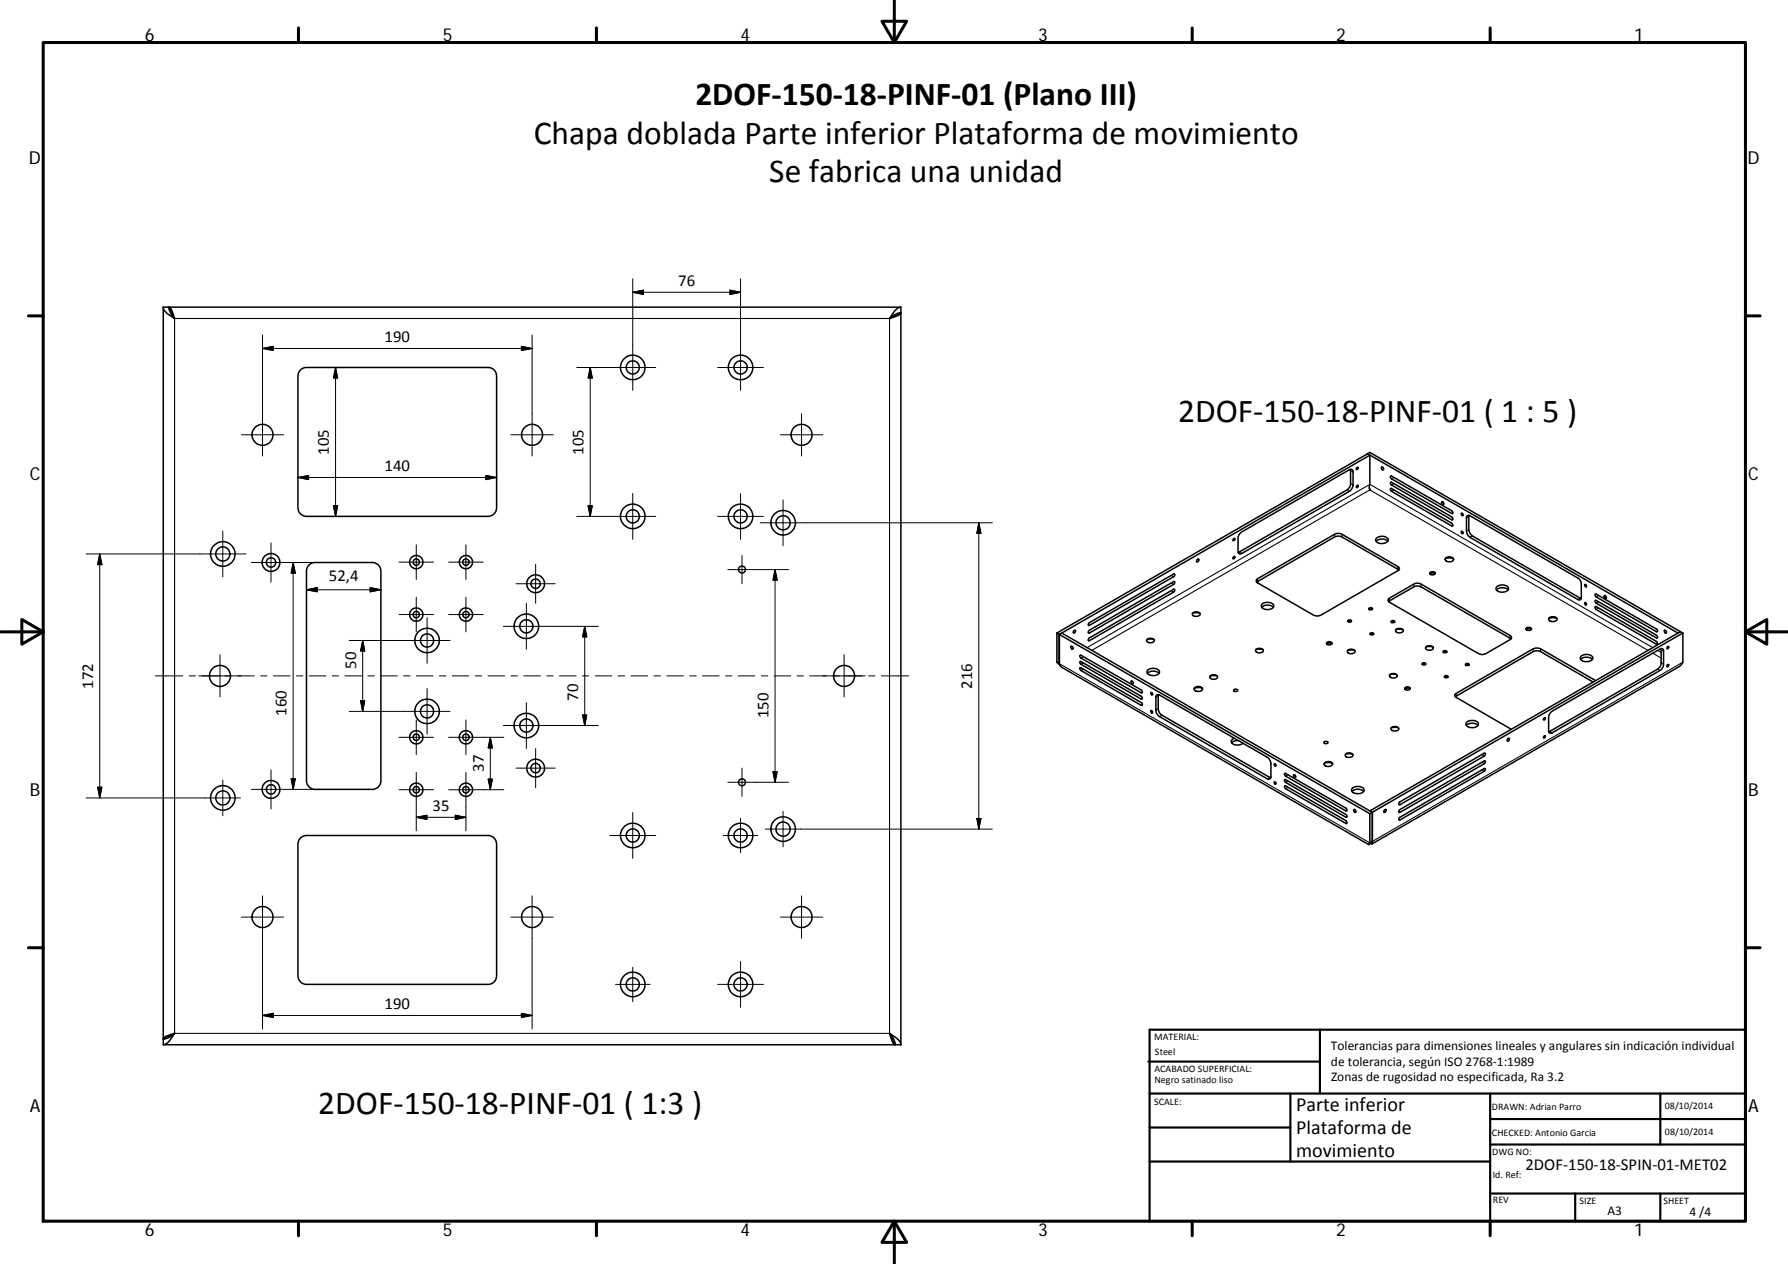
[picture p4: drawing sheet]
<svg xmlns="http://www.w3.org/2000/svg" width="420mm" height="297mm" viewBox="0 0 420 297" stroke-linecap="round" stroke-linejoin="round" font-family="sans-serif">
<g fill="none" stroke="#000" stroke-width=".36">
<path d="M38.4 72.2a4.4 4.4 0 0 0 2.6 2.6M38.4 72.2v173.3M38.4 72.2h1.3a5 5 0 0 0 1.3 2.6M39.7 72.2v.4M39.7 72.2a3.7 3.7 0 0 1 1.2 2.5l.1 .1M39.7 72.2h172M40.2 73.8l.8 1M210.1 74l-1.1 .8M211.3 73.6h.4a3.6 3.6 0 0 1-2.5 1.2h-.2M211.7 72.2a4.6 4.6 0 0 0-2.7 2.6M211.7 72.2v173.3M211.7 73.5a4.8 4.8 0 0 0-2.7 1.3"/>
<path d="M70.5 87.1l.8-.6 .7-.1h42.7a2 2 0 0 1 2 1.9v31.1a2.05 2.05 0 0 1-2 1.9h-42.7a2.04 2.04 0 0 1-2-1.9v-31.1zM317.3 110.3v3.6l-.2 .7-.6 .5-25.5 14.7M318.8 114.2l.2-.2a.25 .25 0 0 1 .1 .4 .25 .25 0 0 1-.4 0zM318.8 109.9l.2-.1a.28 .28 0 0 1 .1 .4 .28 .28 0 0 1-.4 .1zM321.3 106.7l-72.9 42.1M321.3 106.6l73 42.2 .6-.3M321.3 106.7l.6-.4 73 42.1M321.3 106.7l.6 .3v8.1l-.1-.6M321.9 115v.1M321.9 107l-73 42.1M324.6 109.7a.38 .38 0 0 1 .5 .3 .38 .38 0 0 1-.1 .4l-.4-.4zM326.7 114.8l.2-.1 14.3 8.3a.33 .33 0 0 1 .2 .3 .33 .33 0 0 1-.2 .3l-14.2-8.1-.3-.3z"/>
<path d="M326.7 113.3h.3l14.2 8.2a.39 .39 0 0 1 .2 .3 .39 .39 0 0 1-.2 .4l-14.3-8.3zM326.7 111.9h.3l14.2 8.1a.32 .32 0 0 1 .2 .4 .32 .32 0 0 1-.2 .3l-14.2-8.2-.3-.3zM338.8 117.9a.4 .4 0 0 1 .4 .2 .4 .4 0 0 1-.1 .5l-.3-.4zM72.7 132.7l.6-.4 .7-.1h13.5a2 2 0 0 1 2 2v49.3a2.01 2.01 0 0 1-2 2h-13.5a2 2 0 0 1-2-2v-49.3l.3-1zM281.3 131.6l.2-.2a.33 .33 0 0 1 .1 .4 .33 .33 0 0 1-.4 .1zM289.8 130.9l.2-.2a.29 .29 0 0 1 .1 .4 .29 .29 0 0 1-.4 .1zM289.9 126.6l.1-.1a.29 .29 0 0 1 .1 .4 .29 .29 0 0 1-.4 .1zM291.6 125.1l25.5-14.7 .5-.1 .3 .4v3.5l-.6 1.1-25.9 14.9-.3-.1-.2-.3v-3.3l.2-.7zM295.3 136.1l18.3-10.6 .8-.2 .9 .2 13.2 7.6 .3 .4-.3 .6-18.1 10.5-.7 .2-1-.2-13.2-7.6-.3-.5zM323.4 127.2a2.09 2.09 0 0 1 2.7 0M323.4 126.5a1.87 1.87 0 0 1 2.8 .3 1.72 1.72 0 0 1-2.7 .6l-.2-.4zM328.7 134l-13.4-7.8-.9-.2-.8 .2-18.3 10.6"/>
<path d="M336 134.6a.74 .74 0 0 1 1.3 .2 .75 .75 0 0 1-1.3-.1zM337.2 134.7h-1.2a.91 .91 0 0 1 1.3 .1M339.6 131.5a1.19 1.19 0 0 1 2 0M339.7 131.2a1.16 1.16 0 0 1 1.9 .4 1.16 1.16 0 0 1-2-.2zM339.7 131.3l.9-.2 .9 .2M343.4 120.7a.28 .28 0 0 1 .4 .1 .28 .28 0 0 1-.2 .4zM343.4 124.9a.28 .28 0 0 1 .4 .1 .28 .28 0 0 1-.2 .4zM344.8 121.2h.6l25.4 14.6 .5 .5 .3 .8-.1 3.7-.2 .2-.5-.1-25.4-14.6-.5-.5-.3-.8v-3.3zM345.2 121.1v3.6l.3 .7 .5 .6 25.6 14.7M351.6 138.7a1.99 1.99 0 0 1 2.8 0M351.7 138a1.89 1.89 0 0 1 2.8 .2 1.57 1.57 0 0 1-2.3 .8l-.6-.4zM372.5 137.3a.29 .29 0 0 1 .3 .3 .29 .29 0 0 1-.2 .3l-.2-.4z"/>
<path d="M374.8 139.6h.3l14.1 8.2a.32 .32 0 0 1 .3 .3 .32 .32 0 0 1-.3 .3l-14.2-8.2zM377 140a.38 .38 0 0 1 .4 .2 .38 .38 0 0 1-.1 .4l-.4-.3zM248.4 155.6l.5 .4 .6 .8 72.2 41.7M248.4 155.6l.6 .7M248.4 148.8l.5 .3M248.4 148.8v6.8M248.9 149.1v6.9zM248.9 149.1l73 42.1M248.9 149.1l.6-.3 73 42.1M251.7 151.8a.39 .39 0 0 1 .4 .3 .39 .39 0 0 1-.1 .4l-.3-.2zM252.3 148.3l.2-.2a.32 .32 0 0 1 .2 .5 .32 .32 0 0 1-.5 .1zM253.8 156.9h.2l14.2 8.2a.33 .33 0 0 1 .3 .3 .33 .33 0 0 1-.3 .4l-14.2-8.2-.2-.3z"/>
<path d="M253.8 155.5l.1-.1 14.3 8.2a.33 .33 0 0 1 .3 .3 .33 .33 0 0 1-.3 .4l-14.2-8.2-.2-.3zM253.8 154h.2l14.2 8.1a.34 .34 0 0 1 .3 .4 .34 .34 0 0 1-.3 .3l-14.2-8.2-.2-.3zM255.9 150l20-11.5a.37 .37 0 0 1 .2 .3 .37 .37 0 0 1-.3 .3l-20 11.5-.1-.3zM255.9 148.2l19.9-11.5a.3 .3 0 0 1 .3 .2 .3 .3 0 0 1-.2 .4l-20 11.5-.2-.1zM255.9 146.4l20-11.5a.37 .37 0 0 1 .2 .3 .37 .37 0 0 1-.3 .3l-20 11.5-.1-.3zM269.5 150.3a1.11 1.11 0 0 1 1.8 .3 1.02 1.02 0 0 1-1 .4 1.02 1.02 0 0 1-.9-.6zM269.5 150.3l.6-.1 1.1 .1M269.6 158.2a1.99 1.99 0 0 1 2.8 0M269.6 157.5a1.89 1.89 0 0 1 2.9 .4 1.7 1.7 0 0 1-3 .2zM280.3 144.1l.8-.1 .8 .1M280.3 144.1a.98 .98 0 0 1 1-.4 .98 .98 0 0 1 .7 .8 1.08 1.08 0 0 1-1.8-.3zM284.3 158.9l.9-.2 .9 .2"/>
<path d="M284.4 158.8a1.12 1.12 0 0 1 1.7 .4 1.08 1.08 0 0 1-1.8-.1zM295.1 152.7l.5-.2 1.2 .2M295.1 152.7a1.11 1.11 0 0 1 1.8 .2 1.1 1.1 0 0 1-1.9 0zM296.5 142.7a1.99 1.99 0 0 1 2.7 0M296.7 141.9a1.88 1.88 0 0 1 2.6 .4 1.66 1.66 0 0 1-2.9 .1zM311.7 151.3a.88 .88 0 0 1 1.3 0M311.8 151a.72 .72 0 0 1 1.2 .3 .76 .76 0 0 1-1.3-.2zM311.8 151.2h1.2M316.7 152.9l.5-.2 1.2 .2M316.7 152.8a1.14 1.14 0 0 1 1.7 .3 1.02 1.02 0 0 1-.9 .5 1.02 1.02 0 0 1-.9-.6zM316.7 145.8a.44 .44 0 0 1 .5-.2 .44 .44 0 0 1 .3 .5 .5 .5 0 0 1-.8-.3zM317.6 146.1l-.6-.2-.2 .2h.7"/>
<path d="M321.7 143.2l.4-.2 .4 .2M321.7 142.9a.4 .4 0 0 1 .5-.1 .4 .4 0 0 1 .2 .4 .4 .4 0 0 1-.4 .1 .4 .4 0 0 1-.3-.4zM321.7 143.2h.7M321.9 148.9a.44 .44 0 0 1 .5-.2 .44 .44 0 0 1 .4 .4 .52 .52 0 0 1-.9-.2zM322.1 149l.6 .1h-.7zM326.3 141.4l5.9-3.5 .5-.2h.8l21.6 12.5M326.3 140.7l5.9-3.4 .5-.2h.8l21.4 12.3 .2 .2v.5l-5.9 3.5-.8 .2-.7-.1-21.2-12.2-.3-.4zM326.6 158.6l.5-.1 1.2 .1M326.6 158.6a1.15 1.15 0 0 1 1.7 .2 1.02 1.02 0 0 1-.9 .5 1.02 1.02 0 0 1-.9-.6zM326.9 146.2l.4-.1 .4 .1h-.7M327 145.9a.41 .41 0 0 1 .4-.1 .41 .41 0 0 1 .3 .4 .41 .41 0 0 1-.5 .2 .41 .41 0 0 1-.2-.5zM328 148l.8-.2 .9 .2"/>
<path d="M328 148a.97 .97 0 0 1 1-.4 .97 .97 0 0 1 .7 .8 1.03 1.03 0 0 1-1.8-.3zM334.2 155.9a.41 .41 0 0 1 .5-.2 .41 .41 0 0 1 .3 .4 .42 .42 0 0 1-.5 .2 .42 .42 0 0 1-.3-.4zM334.3 156l.7 .1h-.8zM335.1 152.1l.5-.2 1.2 .2M335.2 152.7a1.05 1.05 0 0 0 1.6-.5 1.03 1.03 0 0 0-1-.5 1.03 1.03 0 0 0-.8 .7l.2 .3M339.2 153.3h.7M339.2 153a.41 .41 0 0 1 .5-.1 .41 .41 0 0 1 .2 .4 .42 .42 0 0 1-.5 .1 .42 .42 0 0 1-.2-.4zM339.5 158.9a.41 .41 0 0 1 .4-.2 .41 .41 0 0 1 .3 .5 .42 .42 0 0 1-.5 .1 .42 .42 0 0 1-.2-.4zM339.5 159.1l.7 .1h-.7zM339.9 153.3l-.3-.2-.4 .2M344.4 156.3l.4-.2 .4 .2M344.4 156.3h.8"/>
<path d="M344.4 156a.41 .41 0 0 1 .5-.1 .41 .41 0 0 1 .3 .4 .41 .41 0 0 1-.5 .1 .41 .41 0 0 1-.3-.4zM358.6 147.9a.84 .84 0 0 1 1.3 0M358.6 147.8h1.2M358.6 147.6a.72 .72 0 0 1 1.3 .3 .77 .77 0 0 1-1.3-.2zM363.9 145.5a1.13 1.13 0 0 1 2 0M364 145.3a1.13 1.13 0 0 1 1.9 .3 1.22 1.22 0 0 1-2-.1zM364 145.3l.9-.1 .9 .1M371.4 155a2.12 2.12 0 0 1 2.8 0M371.5 154.3a1.94 1.94 0 0 1 2.8 .3 1.71 1.71 0 0 1-2.5 .6l-.5-.4zM372.4 141.6a.27 .27 0 0 1 .4 .2 .27 .27 0 0 1-.2 .3zM374.8 141.1h.3l14.1 8.1a.33 .33 0 0 1 .3 .4 .33 .33 0 0 1-.3 .3l-14.1-8.1-.3-.3zM374.9 142.5l14.3 8.2a.33 .33 0 0 1 .3 .4 .33 .33 0 0 1-.3 .3l-14.1-8.2-.3-.3z"/>
<path d="M374.9 159.9l-12.9-7.4-1.2-.2-18.9 10.9v.3l.3 .4 12.9 7.5M390.3 152.4v3.6l-.3 .7-.5 .5-25.6 14.8M391.1 148.1a.41 .41 0 0 1 .5 .2 .41 .41 0 0 1-.2 .5l-.3-.4zM391.9 156.2l.1-.1a.28 .28 0 0 1 .1 .4 .28 .28 0 0 1-.4 .1zM391.9 151.9h.1a.26 .26 0 0 1 .1 .4 .26 .26 0 0 1-.4 .1zM394.9 148.4l-73 42.2 .6 .3v6.8M394.9 148.4l.5 .4M395.4 148.8l-72.9 42.1M395.4 148.8v6.8l-.7 1-72.3 41.7M265.8 160a.39 .39 0 0 1 .4 .2 .39 .39 0 0 1-.1 .5l-.3-.3zM270.4 167a.28 .28 0 0 1 .4 .2 .28 .28 0 0 1-.2 .3zM270.4 162.8a.27 .27 0 0 1 .4 .1 .27 .27 0 0 1-.2 .4z"/>
<path d="M271.8 163.3h.7l25.5 14.8 .6 1.1-.1 3.7-.3 .2-.4-.1-25.5-14.7-.5-.6-.2-.5v-3.4zM272.2 163.2v3.4l.2 .7 .4 .6 25.8 14.9M280.6 161.9a1.15 1.15 0 0 1 2 0M280.7 161.7l.9-.1 .9 .1M280.7 161.7a1.12 1.12 0 0 1 1.9 .3 1.13 1.13 0 0 1-2-.2zM290 162.1a.46 .46 0 0 1 .5-.2 .46 .46 0 0 1 .3 .5 .46 .46 0 0 1-.6 .1 .46 .46 0 0 1-.2-.4zM290.1 173.5a.75 .75 0 0 0-.8 .8 .75 .75 0 0 0 .8 .7 2.22 2.22 0 0 0 2-.4M291 174.1l-1.1 .1-.5 .4M299.4 179.5a.28 .28 0 0 1 .4 .1 .28 .28 0 0 1-.2 .4zM311.1 179.6a1.19 1.19 0 0 1 2 0M311.2 174.3a.47 .47 0 0 1 .5-.1 .47 .47 0 0 1 .3 .4 .45 .45 0 0 1-.6 .2 .45 .45 0 0 1-.2-.5zM311.2 179.3l.9-.1 .9 .1"/>
<path d="M311.4 179.2a1.12 1.12 0 0 1 1.7 .4 1.11 1.11 0 0 1-1.9-.1zM316.2 177.2l.8-.1 .9 .1M316.2 177.2a1.13 1.13 0 0 1 1.8 .3 1.12 1.12 0 0 1-1.9 0zM326.9 171l.9-.1 .8 .1M327 171a1.13 1.13 0 0 1 1.7 .3 1.12 1.12 0 0 1-1.9 0zM330.1 161.9a.84 .84 0 0 1 1.3 0M330.1 161.8h1.2M330.1 161.6a.73 .73 0 0 1 1.3 .3 .73 .73 0 0 1-1.3-.2zM344.6 170.5a2.03 2.03 0 0 1 2.7 0M344.8 169.6a1.88 1.88 0 0 1 2.6 .5 1.71 1.71 0 0 1-2.9 .2v-.3zM354.4 173.5a.32 .32 0 0 1 .2 .5 .32 .32 0 0 1-.5 .1zM362.9 172.9h.1a.28 .28 0 0 1 .1 .4 .28 .28 0 0 1-.4 .1z"/>
<path d="M362.9 168.7h.1a.27 .27 0 0 1 .1 .3 .27 .27 0 0 1-.4 .1zM364.4 167.4l25.7-14.9 .3-.1 .4 .2 .1 3.7-.3 .8-.5 .5-25.7 14.7-.4-.2-.1-.4v-3.3zM374.4 160.3l-12.4-7.2-1-.2-.7 .2-18.3 10.6M70.5 197l.8-.5 .7-.2h42.7a2.04 2.04 0 0 1 2 2v31a2.01 2.01 0 0 1-2 2h-42.7a2 2 0 0 1-2-2v-31l.1-.6zM299.4 183.7a.3 .3 0 0 1 .4 .2 .3 .3 0 0 1-.2 .4zM301.8 181.8l.2-.1 14.3 8.2a.33 .33 0 0 1 .3 .3 .33 .33 0 0 1-.3 .4l-14.2-8.2zM301.8 183.2h.3l14.2 8.2a.33 .33 0 0 1 .3 .3 .33 .33 0 0 1-.3 .3l-14.3-8.2zM301.8 184.7h.3l14.2 8.1a.33 .33 0 0 1 .3 .4 .33 .33 0 0 1-.3 .3l-14.2-8.2-.3-.3zM304 182.1a.4 .4 0 0 1 .4 .2 .4 .4 0 0 1-.1 .5l-.3-.3zM317.7 186a2.05 2.05 0 0 1 2.8 0M317.7 185.3a1.87 1.87 0 0 1 2.8 .3 1.64 1.64 0 0 1-2.5 .7l-.4-.5zM318.1 190.2a.39 .39 0 0 1 .5 .2 .39 .39 0 0 1-.1 .5l-.4-.3z"/>
<path d="M321.9 198.1l-.2 .4 .1-.3M321.9 191.2v6.9M322.3 197.8l-.6 .5M322.5 190.9l-.6 .3M322.5 197.7v.2a.28 .28 0 0 1-.1 .4 .28 .28 0 0 1-.4-.1l-.1-.1M322.5 197.8l-.6 .3M322.5 190.9v6.9M325.4 190.3l.2-.1a.36 .36 0 0 1 0 .5 .36 .36 0 0 1-.4 .1zM328.9 192.1l20-11.5a.38 .38 0 0 1 .2 .3 .38 .38 0 0 1-.3 .4l-20 11.4-.1-.2zM328.9 190.3l20-11.5a.38 .38 0 0 1 .2 .4 .38 .38 0 0 1-.3 .3l-19.8 11.4a.3 .3 0 0 1-.3-.2 .3 .3 0 0 1 .2-.4zM328.9 188.5l20-11.5a.38 .38 0 0 1 .2 .4 .38 .38 0 0 1-.3 .3l-20 11.4-.1-.2zM38.4 245.5h173.3"/>
<path d="M38.4 244.1h.3M41 242.8l-.2 .1a4.8 4.8 0 0 0-2.4 1.2M41 242.8a4.7 4.7 0 0 1-2.6 1.4M41 242.8a4.7 4.7 0 0 1-2.6 2.7M41 242.8l-1.1 .8M209 242.8l1.9 1.4 .6 .7 .2 .6M209 242.8l.8 1.1M209 242.8l.1 .2a3.8 3.8 0 0 0 1.2 2.5v-.4M209 242.8a4.3 4.3 0 0 1 1.4 2.7"/>
<circle cx="148.7" cy="86.3" r="1.55"/>
<circle cx="148.7" cy="86.3" r="2.89"/>
<circle cx="174" cy="86.3" r="2.89"/>
<circle cx="174" cy="86.3" r="1.56"/>
<circle cx="61.7" cy="102.2" r="2.46"/>
<circle cx="125" cy="102.2" r="2.46"/>
<circle cx="188.4" cy="102.2" r="2.46"/>
<circle cx="52.3" cy="130.2" r="2.89"/>
<circle cx="52.4" cy="130.2" r="1.66"/>
<circle cx="63.7" cy="132.2" r="1.1"/>
<circle cx="63.7" cy="132.2" r="2.1"/>
<circle cx="97.8" cy="132.1" r=".75"/>
<circle cx="97.8" cy="132.1" r="1.56"/>
<circle cx="109.5" cy="132.1" r="1.56"/>
<circle cx="109.5" cy="132.1" r=".76"/>
<circle cx="125.9" cy="137.2" r="1.1"/>
<circle cx="125.9" cy="137.2" r="2.1"/>
<circle cx="148.7" cy="121.3" r="2.88"/>
<circle cx="148.7" cy="121.3" r="1.54"/>
<circle cx="174" cy="121.3" r="2.88"/>
<circle cx="174" cy="121.3" r="1.55"/>
<circle cx="174.4" cy="133.8" r=".81"/>
<circle cx="184" cy="122.9" r="1.66"/>
<circle cx="184" cy="122.8" r="2.89"/>
<circle cx="51.7" cy="158.8" r="2.47"/>
<circle cx="97.8" cy="144.4" r=".74"/>
<circle cx="97.8" cy="144.4" r="1.57"/>
<circle cx="100.3" cy="150.5" r="2.88"/>
<circle cx="100.4" cy="150.5" r="1.55"/>
<circle cx="109.5" cy="144.4" r="1.57"/>
<circle cx="109.5" cy="144.4" r=".75"/>
<circle cx="123.7" cy="147.2" r="1.55"/>
<circle cx="123.7" cy="147.2" r="2.88"/>
<circle cx="198.4" cy="158.8" r="2.47"/>
<circle cx="97.8" cy="173.3" r=".75"/>
<circle cx="97.8" cy="173.3" r="1.56"/>
<circle cx="100.4" cy="167.2" r="2.89"/>
<circle cx="100.4" cy="167.2" r="1.55"/>
<circle cx="109.5" cy="173.3" r="1.56"/>
<circle cx="109.5" cy="173.3" r=".76"/>
<circle cx="123.7" cy="170.5" r="1.55"/>
<circle cx="123.7" cy="170.5" r="2.88"/>
<circle cx="52.3" cy="187.5" r="2.89"/>
<circle cx="52.4" cy="187.5" r="1.66"/>
<circle cx="63.7" cy="185.5" r="1.1"/>
<circle cx="63.7" cy="185.5" r="2.1"/>
<circle cx="97.8" cy="185.6" r=".75"/>
<circle cx="97.8" cy="185.6" r="1.56"/>
<circle cx="109.5" cy="185.6" r="1.56"/>
<circle cx="109.5" cy="185.6" r=".76"/>
<circle cx="125.9" cy="180.5" r="1.1"/>
<circle cx="125.9" cy="180.5" r="2.1"/>
<circle cx="148.7" cy="196.3" r="1.55"/>
<circle cx="148.7" cy="196.3" r="2.89"/>
<circle cx="174" cy="196.3" r="2.89"/>
<circle cx="174" cy="196.3" r="1.56"/>
<circle cx="174.4" cy="183.8" r=".81"/>
<circle cx="184" cy="194.8" r="1.66"/>
<circle cx="184" cy="194.8" r="2.89"/>
<circle cx="61.7" cy="215.5" r="2.46"/>
<circle cx="125" cy="215.5" r="2.46"/>
<circle cx="188.4" cy="215.5" r="2.46"/>
<circle cx="148.7" cy="231.3" r="2.88"/>
<circle cx="148.7" cy="231.3" r="1.54"/>
<circle cx="174" cy="231.3" r="2.88"/>
<circle cx="174" cy="231.3" r="1.55"/>
</g>
<g fill="none" stroke="#000" stroke-width=".25">
<path d="M40 72.3l.4 1.3 .6 1.2M41 74.8v168M41 74.8h168M209 74.8v168M211.5 73.8l-1.6 .5-.9 .5M316.5 115.1l.6 .4M317.4 110.6l.6 .3M317.4 113.7l.6 .3M321.9 113.8l-66.5 38.4M321.9 113.8l66.5 38.4M327.6 115.1l-.6 .4M327.6 113.7l-.6 .3"/>
<path d="M327.6 112.2l-.6 .3M275.2 138.8l.6 .3M275.2 137l.6 .3M275.2 135.2l.6 .3M291.2 129.7l.6 .4M295.5 136v.7M313.6 125.5v.7M315.3 125.5v.7M328.5 133.1v.7M332.2 137.3v.6M333.9 137.3v.6M341.4 123.5l-.2 .1"/>
<path d="M341.4 122l-.2 .2M341.4 120.5l-.2 .2M345.2 121.4l-.6 .3M345.2 124.5l-.6 .3M346 126l-.6 .3M375.6 140l-.5 .3M248.9 156h.1M248.9 156l73 42.1M254.6 157.2l-.6 .4M254.6 155.8l-.6 .3M254.6 154.3l-.6 .3M255.7 150.4l.3 .2"/>
<path d="M255.7 148.6l.3 .2M255.7 146.8l.3 .2M326.5 140.6v.6M354.9 149.4v.6M360.3 152.5v.6M362 152.5v.6M371.3 140.6l-.5 .3M375.6 141.4l-.5 .4M375.6 142.9l-.5 .3M387.3 152.8l-65.4-37.7-65.4 37.7M388.4 153.5l1.9 1.1M389.5 148.3l-.3 .1"/>
<path d="M389.5 149.8l-.3 .1M389.5 151.2l-.3 .2M389.5 157.2l.6 .4M389.5 152.8l.8 .5M390.3 152.7l.6 .3M390.3 155.8l.6 .3M395.4 155.6l-72.9 42.1M268.4 165.6l-.2 .2M268.4 164.1l-.2 .2M268.4 162.6l-.2 .2M272.2 166.6l-.6 .3M272.2 163.5l-.6 .3"/>
<path d="M273 168.1l-.5 .3M342.2 162.9v.7M348.2 179.1l.6 .4M348.2 177.3l.6 .4M364.2 171.9l.5 .3M298.4 182.7l-.6 .3M302.7 182.1l-.6 .3M302.7 183.5l-.6 .4M302.7 185l-.6 .3M316.5 190.4l-.2 .2M316.5 191.9l-.2 .1M316.5 193.3l-.2 .2"/>
<path d="M322.3 197.9l.2 .2M328.7 192.5l.3 .2M328.7 190.7l.3 .2M328.7 188.9l.3 .2M348.2 180.9l.6 .4M41 242.8l-1.5 .8-1 .3M41 242.8h168M209 242.8l.7 1.3 .3 1.3"/>
</g>
<g fill="none" stroke="#000" stroke-width=".71">
<path d="M10.1 10h400.1v277h-400.1zM70.1 6.6v3.4M140.2 6.6v3.4M207.3 5h5.8l-2.9 5zM210.2 0v10M280.2 6.6v3.4M350.2 6.6v3.4M6.7 74.2h3.4M410.2 74.2h3.4M.2 148.5h9.9M5.1 145.6l5 2.9-5 2.9zM410.2 148.5l5-2.9v5.8z"/>
<path d="M410.2 148.5h9.9M6.7 222.7h3.4M410.2 222.7h3.4M70.1 287v3.4M140.2 287v3.4M210.2 287l2.9 5h-5.8zM210.2 287v10M280.2 287v3.4M350.2 287v3.4"/>
</g>
<g fill="none" stroke="#000" stroke-width=".51">
<path d="M269.8 249.5h40.4M270.1 257h140.1M270.1 242h140.1v45h-140.1zM303.2 257v16M310.2 242v15M350.2 257v30M390.2 257v12M270.1 273h80.1M270.1 265h33.1M350.2 269h60M350.2 263h60M350.2 280.5h60"/>
<path d="M370.2 280.5v6.5M390.2 280.5v6.5"/>
</g>
<g fill="none" stroke="#000" stroke-width=".23">
<path d="M61.7 78.7v28.5M125 78.7v28.5M148.7 65.5v26.2M148.7 68.7l2.5-.5v1zM148.7 68.7h25.3M171.5 68.2l2.5 .5-2.5 .5zM174 65.5v26.2M61.7 81.9l2.5-.5v1zM61.7 81.9h63.3M78.9 86.4v34.9M78.9 86.4l.4 2.4h-1zM122.5 81.4l2.5 .5-2.5 .5z"/>
<path d="M135.5 86.4h18.6M138.7 86.4v34.9M138.7 86.4l.5 2.4h-1zM168.6 86.4h10.8M188.4 97.2v10M56.7 102.2h10M70 112.2l2.5-.5v1zM70 112.2h46.7M78.3 118.9h1l-.4 2.4zM114.2 111.7l2.5 .5-2.5 .5zM120 102.2h10M138.2 118.9h1l-.5 2.4z"/>
<path d="M148.7 116v10.7M174 116v10.7M183.4 102.2h9.9M184 117.5v10.7M20.3 130.2h37.5M23.4 130.2v57.3M23.4 130.2l.5 2.5h-1zM52.4 124.8v10.8M63.7 127.6v9.2M68.9 132.2l.5 2.5h-1zM68.9 132.2v53.3M72 138.6l2.5-.5v1z"/>
<path d="M72 138.6h17.5M74 132.2h-14.9M87 138.1l2.5 .5-2.5 .5zM93.8 132.1h8.1M97.8 128v8.2M105.4 132.1h8.1M109.5 128v8.2M121.3 137.2h9.2M125.9 132.6v9.2M135.5 121.3h18.6M168.6 121.3h10.8M174.4 130.5v6.7"/>
<path d="M182.1 133.9v49.9M182.1 133.9l.5 2.4h-1zM185.3 133.9h-14.3M230 122.9v71.9M230 122.9l.5 2.4h-1zM233.2 122.9h-54.5M36.5 158.8h6.4M44.4 158.8h1.5M51.7 153.9v9.9M59.7 158.8h-13M61.2 158.8h1.5M64.3 158.8h3.9"/>
<path d="M69.6 158.8h1.6M72.7 158.8h3.9M78.1 158.8h1.5M81.1 158.8h3.9M82.1 150.5h23.7M85.2 150.5v16.7M85.2 150.5l.5 2.5h-1zM86.5 158.8h1.5M89.5 158.8h3.9M93.8 144.4h8.1M94.9 158.8h1.5M97.8 140.4v8.1"/>
<path d="M97.8 158.8h4M100.4 145.1v10.8M103.3 158.8h1.5M105.4 144.4h8.1M106.3 158.8h3.9M109.5 140.4v8.1M111.7 158.8h1.5M114.7 158.8h3.9M120.1 158.8h1.5M123.1 158.8h3.9M123.7 141.8v10.8M128.5 158.8h1.5"/>
<path d="M131.5 158.8h3.9M136.9 158.8h1.5M137.4 147.2v23.3M137.4 147.2l.5 2.5h-1zM139.9 158.8h3.9M140.6 147.2h-22.3M145.3 158.8h1.5M148.3 158.8h3.9M153.7 158.8h1.5M156.7 158.8h3.9M162.1 158.8h1.5M165.1 158.8h3.9"/>
<path d="M170.5 158.8h1.5M173.5 158.8h3.9M178.9 158.8h1.5M181.9 158.8h3.9M187.3 158.8h1.5M190.3 158.8h13M198.4 153.9v9.9M204.1 158.8h1.5M207.1 158.8h6.4M82.1 167.2h23.7M84.7 164.7h1l-.5 2.5zM93.8 173.3h8.1"/>
<path d="M97.8 169.2v8.1M100.4 161.8v10.8M109.5 169.2v8.1M115.2 173.3v12.3M115.2 173.3l.5 2.5h-1zM118.4 173.3h-13M123.7 165.1v10.8M125.9 175.9v9.2M136.9 168h1l-.5 2.5zM140.6 170.5h-22.3M20.3 187.5h36.2M22.9 185h1l-.5 2.5z"/>
<path d="M52.4 183.3v8.4M59.1 185.5h14.9M63.7 180.9v9.2M68.4 183h1l-.5 2.5zM93.8 185.6h8.1M97.8 181.5v13.7M97.8 192.1l2.5-.5v1zM97.8 192.1h11.7M107 191.6l2.5 .5-2.5 .5zM109.5 181.5v13.7M114.7 183.1h1l-.5 2.5zM118.4 185.6h-13"/>
<path d="M121.3 180.5h9.2M143.3 196.3h10.8M148.7 190.9v10.8M170 196.3h8.1M174 192.3v8.1M174.4 180.5v6.7M181.6 181.4h1l-.5 2.4zM184 190.7v8.3M185.3 183.8h-14.3M229.5 192.3h1l-.5 2.5zM233.2 194.8h-53.4M56.7 215.5h10"/>
<path d="M61.7 210.5v31.3M120 215.5h10M125 210.5v31.3M183.4 215.5h9.9M188.4 210.5v10M61.7 238.6l2.5-.5v1zM61.7 238.6h63.3M122.5 238.1l2.5 .5-2.5 .5zM144.6 231.3h8.1M148.7 227.3v8.1M168.6 231.3h10.8M174 226v10.7"/>
</g>
<g fill="#000" stroke="#000" stroke-width=".23">
<path d="M148.7 68.7l2.5-.5v1zM171.5 68.2l2.5 .5-2.5 .5zM61.7 81.9l2.5-.5v1zM78.9 86.4l.4 2.4h-1zM122.5 81.4l2.5 .5-2.5 .5zM138.7 86.4l.5 2.4h-1zM70 112.2l2.5-.5v1zM78.3 118.9h1l-.4 2.4zM114.2 111.7l2.5 .5-2.5 .5zM138.2 118.9h1l-.5 2.4zM23.4 130.2l.5 2.5h-1zM68.9 132.2l.5 2.5h-1z"/>
<path d="M72 138.6l2.5-.5v1zM87 138.1l2.5 .5-2.5 .5zM182.1 133.9l.5 2.4h-1zM230 122.9l.5 2.4h-1zM85.2 150.5l.5 2.5h-1zM137.4 147.2l.5 2.5h-1zM84.7 164.7h1l-.5 2.5zM115.2 173.3l.5 2.5h-1zM136.9 168h1l-.5 2.5zM22.9 185h1l-.5 2.5zM68.4 183h1l-.5 2.5zM97.8 192.1l2.5-.5v1z"/>
<path d="M107 191.6l2.5 .5-2.5 .5zM114.7 183.1h1l-.5 2.5zM181.6 181.4h1l-.5 2.4zM229.5 192.3h1l-.5 2.5zM61.7 238.6l2.5-.5v1zM122.5 238.1l2.5 .5-2.5 .5z"/>
</g>
<g font-size="7.9">
<text x="163.4" y="24.7">2DOF‐150‐18‐PINF‐01 (Plano III)</text>
<text x="125.4" y="33.7">Chapa doblada Parte inferior Plataforma de movimiento</text>
<text x="180.8" y="42.7">Se fabrica una unidad</text>
<text x="276.8" y="99.2">2DOF‐150‐18‐PINF‐01 ( 1 : 5 )</text>
<text x="74.8" y="261.8">2DOF‐150‐18‐PINF‐01 ( 1:3 )</text>
</g>
<g font-size="4.7">
<text x="304.6" y="261.2">Parte inferior</text>
<text x="304.6" y="266.6">Plataforma de</text>
<text x="304.6" y="272">movimiento</text>
</g>
<g font-size="4.2">
<text x="34" y="9.6">6</text>
<text x="104" y="9.6">5</text>
<text x="174" y="9.6">4</text>
<text x="244" y="9.6">3</text>
<text x="314" y="9.6">2</text>
<text x="384" y="9.6">1</text>
<text x="6.8" y="38.7">D</text>
<text x="410.6" y="38.7">D</text>
<text x="7" y="112.9">C</text>
<text x="410.8" y="112.9">C</text>
<text x="7" y="187.1">B</text>
<text x="410.8" y="187.1">B</text>
<text x="7" y="261.3">A</text>
<text x="410.8" y="261.3">A</text>
<text x="34" y="290.4">6</text>
<text x="104" y="290.4">5</text>
<text x="174" y="290.4">4</text>
<text x="244" y="290.4">3</text>
<text x="314" y="290.4">2</text>
<text x="384" y="290.4">1</text>
</g>
<g font-size="3.9">
<text x="159.4" y="67.1">76</text>
<text x="90.4" y="80.3">190</text>
<text x="77.3" y="106.8" transform="rotate(-90 77.3 106.8)">105</text>
<text x="137.1" y="106.8" transform="rotate(-90 137.1 106.8)">105</text>
<text x="90.4" y="110.7">140</text>
<text x="77.3" y="136.5">52,4</text>
<text x="21.9" y="161.8" transform="rotate(-90 21.9 161.8)">172</text>
<text x="83.7" y="157.1" transform="rotate(-90 83.7 157.1)">50</text>
<text x="228.4" y="161.8" transform="rotate(-90 228.4 161.8)">216</text>
<text x="135.9" y="164.7" transform="rotate(-90 135.9 164.7)">70</text>
<text x="67.3" y="168.2" transform="rotate(-90 67.3 168.2)">160</text>
<text x="180.6" y="168.7" transform="rotate(-90 180.6 168.7)">150</text>
<text x="113.7" y="181.4" transform="rotate(-90 113.7 181.4)">37</text>
<text x="101.7" y="190.5">35</text>
<text x="90.4" y="237">190</text>
<text x="358.5" y="274.9">2DOF‐150‐18‐SPIN‐01‐MET02</text>
</g>
<g font-size="3.1">
<text x="312.8" y="246.8">Tolerancias para dimensiones lineales y angulares sin indicación individual</text>
<text x="312.8" y="250.4">de tolerancia, según ISO 2768‐1:1989</text>
<text x="312.8" y="254">Zonas de rugosidad no especificada, Ra 3.2</text>
<text x="377.7" y="285.6">A3</text>
<text x="397" y="285.9">4 /4</text>
</g>
<g font-size="2.4">
<text x="271.2" y="244.4">MATERIAL:</text>
<text x="271.3" y="251.9">ACABADO SUPERFICIAL:</text>
<text x="271.4" y="247.9">Steel</text>
<text x="271.3" y="254.6">Negro satinado liso</text>
<text x="271.2" y="259.7">SCALE:</text>
<text x="350.6" y="260.9">DRAWN: Adrian Parro</text>
<text x="391.2" y="260.6">08/10/2014</text>
<text x="350.6" y="267">CHECKED: Antonio Garcia</text>
<text x="391.2" y="266.6">08/10/2014</text>
<text x="350.7" y="271.4">DWG NO:</text>
<text x="350.8" y="276.8">Id. Ref:</text>
<text x="350.8" y="282.8">REV</text>
<text x="371.2" y="282.9">SIZE</text>
<text x="390.9" y="282.9">SHEET</text>
</g>
</svg>
